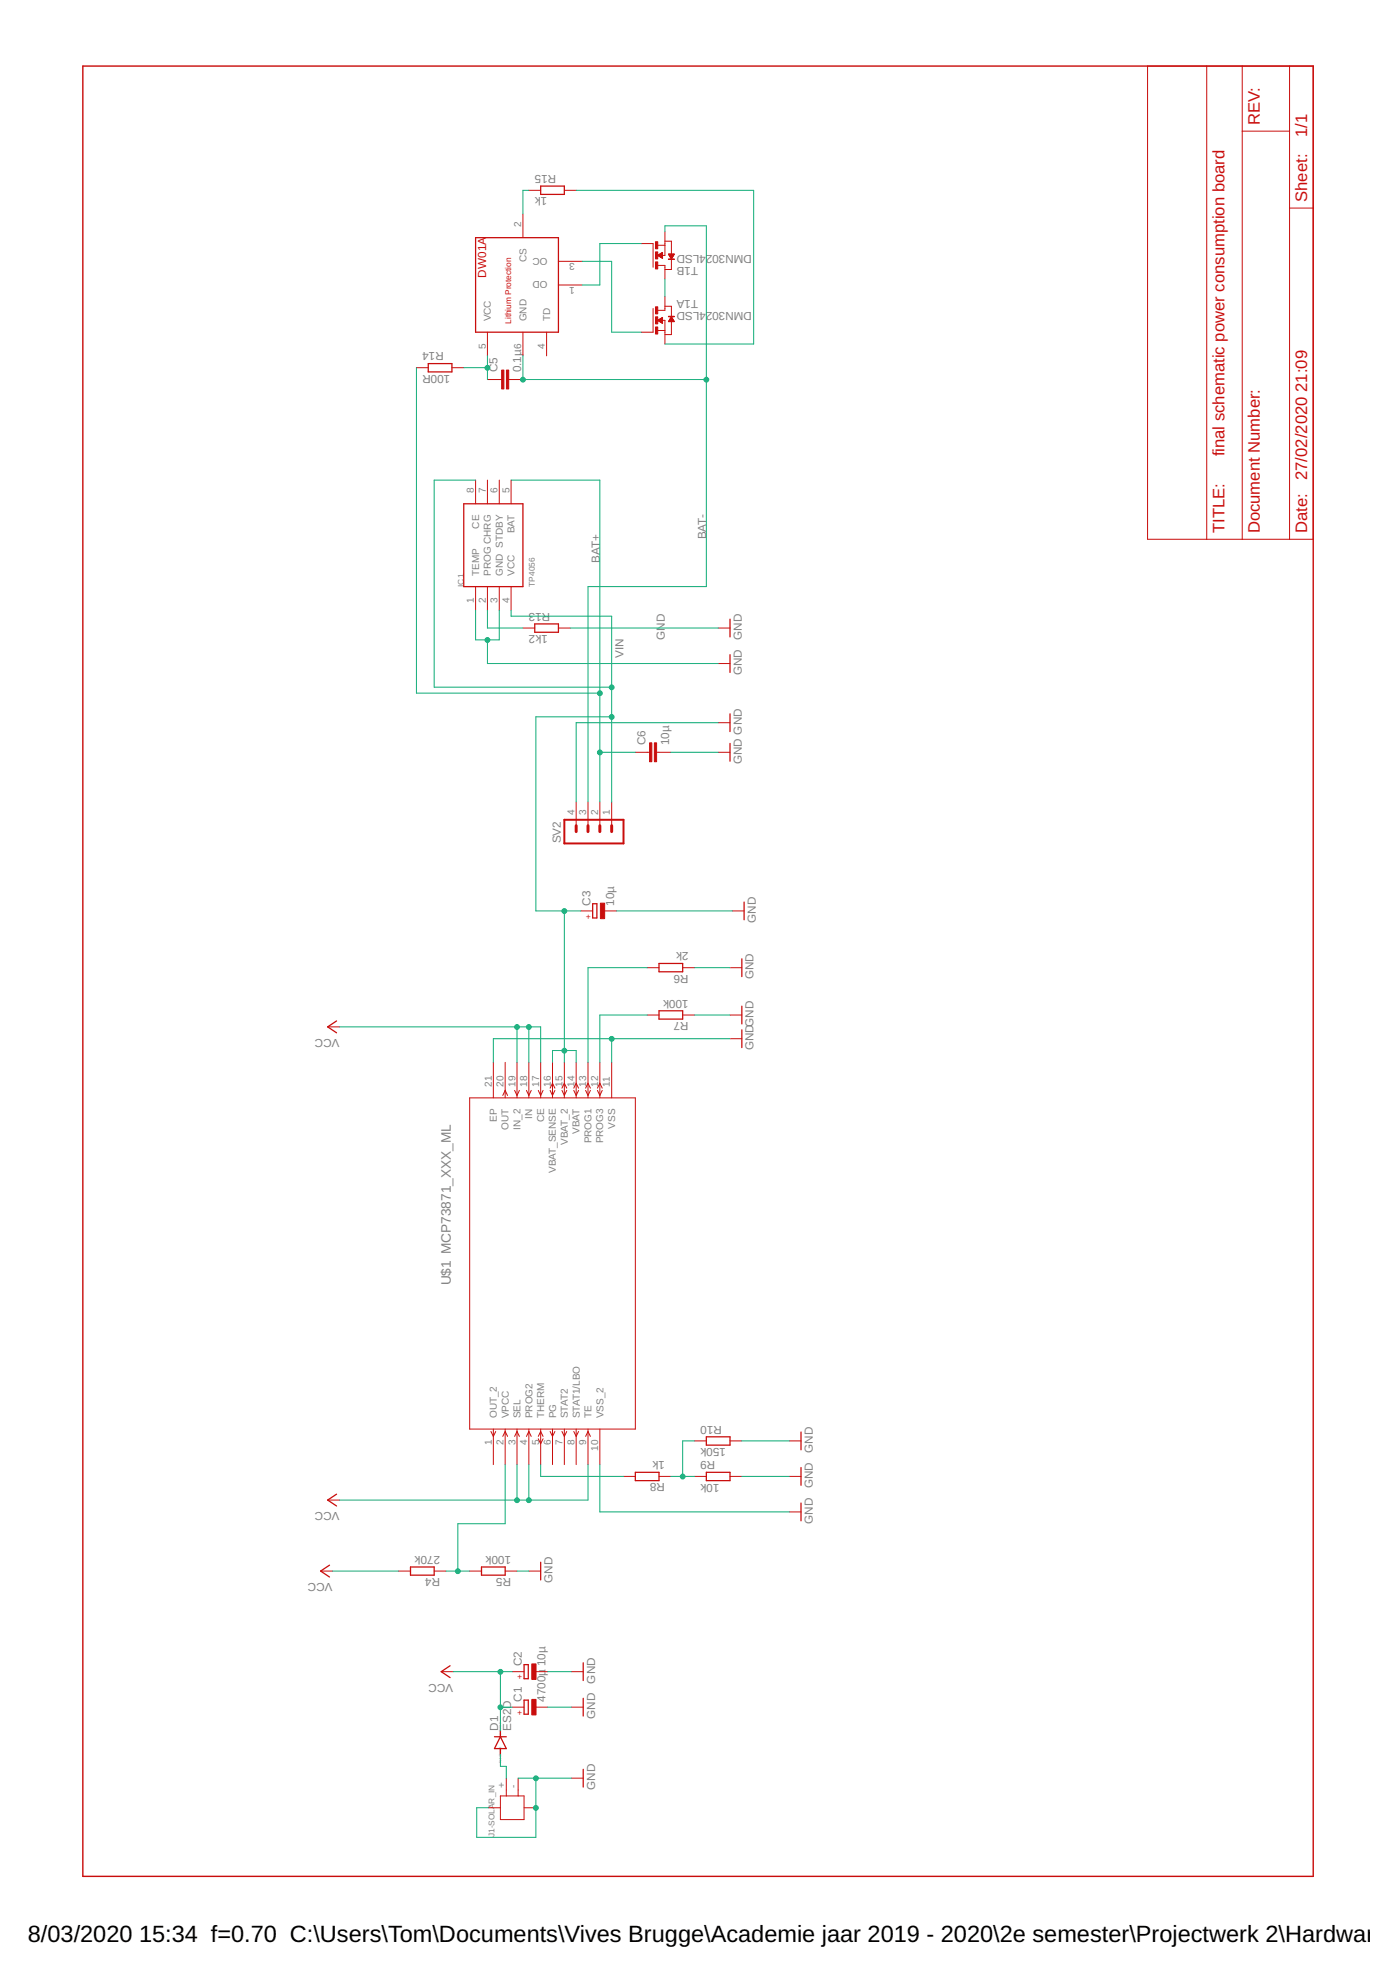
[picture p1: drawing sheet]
<svg xmlns="http://www.w3.org/2000/svg" width="210mm" height="297mm" viewBox="0 0 210 297" stroke-linecap="round" stroke-linejoin="round" font-family="sans-serif">
<path d="M12.4 9.9h184.9v272h-184.9z" fill="none" stroke="#c90d0c" stroke-width=".21"/>
<g fill="none" stroke="#c90d0c" stroke-width=".15">
<path d="M172.4 9.9h24.9v71.1h-24.9zM181.3 9.9v71.1M186.6 9.9v71.1M186.6 19.7h7.2M193.8 9.9v71.1M78.6 32.2v3.5M79.5 28.6h1.7M83.9 39.3h3.6M84.8 28.6h1.8M96.4 36.6h1.7v3.6M98.8 39.9h1.1v2M98.8 38.4l.7-.5v.9z"/>
<path d="M98.8 36.9h1.1M98.8 38.4h.1M98.9 38.3v.1M99 38.3v.1M99 38.3v.2M99 38.2v.3M99.1 38.2v.3M99.2 38.2v.4M99.2 38.1v.5M99.3 38.1v.6M99.4 38v.7M99.5 38v.8"/>
<path d="M99.9 34.8v3.6h-.4M99.9 36.2h1v4.3h-1M100.4 38.2h.9l-.4 .7zM100.5 38.2h.1M100.5 38.2v.1M100.5 38.2v.2M100.6 38.2v.2M100.6 38.2v.3M100.7 38.2v.4M100.7 38.2v.5M100.8 38.2v.5M100.8 38.2v.6"/>
<path d="M100.9 38.2v.7M100.9 38.2v.6M101 38.2v.6M101 38.2v.5M101 38.2v.4M101.1 38.2v.4M101.1 38.2v.3M101.2 38.2v.2M101.2 38.2v.1M101.3 38.2h.1M193.8 31.3h3.5M62.6 55.2h1.7"/>
<path d="M67.9 55.2h1.8M73.2 49.9v3.6M73.2 57h2.2M76.4 57h2.2M78.6 49.9v3.6M82.1 49.9v3.6M83.9 42.8h3.6M98.1 46.4v3.5h-1.7M98.8 49.7h1.1M98.8 48.1l.7-.4v.9zM98.8 48.1v.1M98.9 48.1v.1"/>
<path d="M99 48.1v.1M99 48v.2M99 48v.3M99.1 48v.3M99.2 47.9v.4M99.2 47.9v.5M99.3 47.9v.5M99.3 47.8v.7M99.4 47.8v.7M99.5 47.8v.7M99.5 48.1h.4v3.6M99.9 44.6v2h-1.1"/>
<path d="M99.9 46h1v4.3h-1M100.5 48.3h.1M100.5 48.2v.1M100.6 48.1v.2M100.6 48v.3M100.7 47.9v.4M100.7 47.8v.5M100.8 47.8v.5M100.8 47.7v.6M100.9 47.6v.7M100.9 47.6l.4 .7h-.9zM100.9 47.7v.6"/>
<path d="M101 47.8v.5M101 47.9v.4M101.1 47.9v.4M101.1 48v.3M101.2 48.1v.2M101.2 48.2v.1M101.3 48.3h.1M71.5 72.1v3.6M73.2 72.1v3.6M75 72.1v3.6M76.8 72.1v3.6M71.5 88.1v3.6"/>
<path d="M73.2 88.1v3.6M75 88.1v3.6M76.8 88.1v3.6M78.6 94.4h1.7M83.9 94.4h1.8M107.9 94.4h1.8M107.9 99.7h1.8M95.5 113h2.1M98.7 113h2.1M107.9 113h1.8M107.9 108.6h1.8M86.6 120.5v3.6"/>
<path d="M87.3 136.9h1.7M88.3 120.5v3.6M90.1 120.5v3.6M90.8 136.9h1.8M91.9 120.5v3.6M110 136.9h1.8M49.2 154.3h1.8M74.1 159.6v5.4M75.9 159.6v5.4M77.7 159.6v5.4M79.5 159.6v5.4M81.2 159.6v5.4"/>
<path d="M83 159.6v5.4M84.8 159.6v5.4M86.6 159.6v5.4M88.3 159.6v5.4M90.1 159.6v5.4M91.9 159.6v5.4M97.2 145.4h1.8M97.2 152.5h1.8M102.6 145.4h1.8M102.6 152.5h1.8M109.7 145.4h1.8M109.7 152.5h1.8"/>
<path d="M109.7 156.1h1.8M70.6 165h24.9v49.7h-24.9zM75.5 164.6l.4-.8 .4 .8M77.3 163.8l.4 .8 .3-.8M79.1 163.8l.4 .8 .3-.8M80.9 163.8l.3 .8 .4-.8M82.7 163.8l.3 .8 .4-.8M82.7 163.5l.3-.7 .4 .7M84.4 163.8l.4 .8 .4-.8M84.4 163.5l.4-.7 .4 .7M86.2 163.8l.4 .8 .3-.8M86.2 163.5l.4-.7 .3 .7"/>
<path d="M88 163.8l.3 .8 .4-.8M88 163.5l.3-.7 .4 .7M89.8 163.8l.3 .8 .4-.8M89.8 163.5l.3-.7 .4 .7M73.8 215.1l.3 .7 .4-.7M74.1 214.7v5.3M75.5 215.8l.4-.7 .4 .7M75.9 214.7v5.3M77.3 215.8l.4-.7 .3 .7M77.7 214.7v5.3M79.1 215.8l.4-.7 .3 .7M79.5 214.7v5.3"/>
<path d="M80.9 215.8l.3-.7 .4 .7M80.9 216.2l.3 .7 .4-.7M81.2 214.7v5.3M82.7 215.1l.3 .7 .4-.7M83 214.7v5.3M84.4 215.1l.4 .7 .4-.7M84.8 214.7v5.3M86.2 215.1l.4 .7 .3-.7M86.6 214.7v5.3M88 215.8l.3-.7 .4 .7M88.3 214.7v5.3M90.1 214.7v5.3"/>
<path d="M104.4 216.5h1.7M109.7 216.5h1.8M118.6 216.5h1.8M48.2 236.1h1.8M49.2 225.4h1.8M59.9 236.1h1.8M65.2 236.1h1.8M70.6 236.1h1.7M75.9 236.1h1.8M79.5 236.1h1.7M93.7 221.8h1.8M99 221.8h1.8"/>
<path d="M104.4 221.8h1.7M109.7 221.8h1.8M118.6 221.8h1.8M118.6 227.2h1.8M66.3 251.2h1.8M77 251.2h1.7M77 256.5h1.7M80.5 251.2h1.8M80.5 256.5h1.8M85.9 251.2h1.7M85.9 256.5h1.7M73.4 271.6h1.8"/>
<path d="M75.2 269.8h3.5v3.6h-3.5zM76.1 267.2v2.6M77.9 267.2v2.6M78.7 271.6h1.8M85.9 267.2h1.7"/>
</g>
<g fill="none" stroke="#c90d0c" stroke-width=".19">
<path d="M71.5 35.7h12.4v14.2h-12.4zM81.2 28h3.6v1.2h-3.6zM64.3 54.6h3.6v1.3h-3.6zM69.7 75.7h8.9v12.4h-8.9zM80.3 93.7h3.6v1.3h-3.6zM109.7 93v2.7M109.7 98.4v2.6M109.7 107.3v2.6M109.7 111.7v2.7M89 135.8h.7v2.1h-.7zM111.8 135.5v2.7M50.6 153.4l-1.4 .9 1.4 .9"/>
<path d="M99 144.8h3.6v1.2h-3.6zM99 151.9h3.6v1.2h-3.6zM111.5 144.1v2.6M111.5 151.2v2.6M111.5 154.7v2.7M106.1 215.9h3.6v1.2h-3.6zM120.4 215.2v2.6M49.5 235.2l-1.3 .9 1.3 .8M50.6 224.5l-1.4 .9 1.4 .9M61.7 235.4h3.5v1.3h-3.5zM72.3 235.4h3.6v1.3h-3.6zM81.2 234.7v2.7"/>
<path d="M95.5 221.2h3.5v1.3h-3.5zM106.1 221.2h3.6v1.3h-3.6zM120.4 220.5v2.7M120.4 225.8v2.7M67.6 250.3l-1.3 .9 1.3 .9M78.7 250.1h.7v2.1h-.7zM78.7 255.4h.7v2.2h-.7zM87.6 249.8v2.7M87.6 255.2v2.6M74.3 260.9h1.8M75.2 260.9l.9 1.8h-1.8zM75.2 260.1v.8"/>
<path d="M75.2 262.7v.9M87.6 265.8v2.7"/>
</g>
<g fill="#c90d0c" stroke="#c90d0c" stroke-width=".15">
<path d="M79.9 255.3h.6v2.4h-.6z"/>
<path d="M79.9 250h.6v2.3h-.6z"/>
<path d="M90.2 135.7h.6v2.3h-.6z"/>
<path d="M98.5 46.1h.3v1.1h-.3z"/>
<path d="M98.5 47.6h.3v1.1h-.3z"/>
<path d="M98.5 49.1h.3v1.1h-.3z"/>
<path d="M100.4 47.5h.9v.1h-.9z"/>
<path d="M98.5 39.3h.3v1.1h-.3z"/>
<path d="M98.5 37.8h.3v1.1h-.3z"/>
<path d="M98.5 36.3h.3v1.1h-.3z"/>
<path d="M100.4 38.9h.9v.1h-.9z"/>
<path d="M76.1 55.6h.3v2.8h-.3z"/>
<path d="M75.4 55.6h.3v2.8h-.3z"/>
<path d="M98.3 111.6h.4v2.8h-.4z"/>
<path d="M97.6 111.6h.3v2.8h-.3z"/>
</g>
<path d="M84.8 123.2h8.9v3.5h-8.9z" fill="none" stroke="#c90d0c" stroke-width=".3"/>
<path d="M86.6 124.1v.8M88.3 124.1v.8M90.1 124.1v.8M91.9 124.1v.8" fill="none" stroke="#c90d0c" stroke-width=".44"/>
<g fill="none" stroke="#0dab76" stroke-width=".15">
<path d="M79.5 28.6h-.9v3.6M86.6 28.6h26.6v23.1h-13.3M87.5 39.3h4.4v10.6h4.5M96.4 36.6h-6.3v6.2h-2.6M99.9 34.8v-.9h6.2v54.2h-17.8v32.4M62.6 55.2v48.9h27.5M69.7 55.2h3.5M73.2 53.5v3.5M78.6 53.5v3.5h27.5M99.9 41.9v2.7M71.5 72.1h-6.3v31.2h26.7M76.8 72.1h13.3v48.4"/>
<path d="M71.5 91.7v4.4h3.5v-4.4M73.2 91.7v2.7h5.4M73.2 96.1v3.6h34.7M76.8 91.7v.9h15.1v27.9M85.7 94.4h22.2M90.1 113h5.4M91.9 107.7h-11.4v29.2h6.8M100.8 113h7.1M107.9 108.6h-21.3v11.9M84.8 136.9v22.7M92.6 136.9h17.4M51 154.3h30.2v5.3"/>
<path d="M77.7 154.3v5.3M79.5 154.3v5.3M83 159.6v-1.8h3.6v1.8M91.9 156.1v3.5M97.2 152.5h-7.1v7.1M97.2 145.4h-8.9v14.2M104.4 152.5h5.3M104.4 145.4h5.3M109.7 156.1h-35.6v3.5M104.4 216.5h-1.8v5.3M111.5 216.5h7.1M50 236.1h9.9"/>
<path d="M67 236.1h3.6M75.9 220v8.9h-7.1v7.2M77.7 236.1h1.8M77.7 220v5.4M79.5 220v5.4M81.2 220v1.8h12.5M88.3 220v5.4h-37.3M90.1 220v7.2h28.5M100.8 221.8h3.6M111.5 221.8h7.1M68.1 251.2h8.9M75.2 256.5h1.8"/>
<path d="M75.2 251.2v8.9M82.3 251.2h3.6M82.3 256.5h3.6M75.2 263.6v1.8h.9v1.8M77.9 267.2h8M80.5 267.2v8.9h-8.9v-4.5h1.8"/>
</g>
<g fill="#0dab76" stroke="#0dab76" stroke-width=".15">
<circle cx="68.8" cy="236.1" r=".36"/>
<circle cx="91.9" cy="156.1" r=".36"/>
<circle cx="80.5" cy="271.6" r=".36"/>
<circle cx="80.5" cy="267.2" r=".36"/>
<circle cx="73.2" cy="96.2" r=".36"/>
<circle cx="77.7" cy="225.4" r=".36"/>
<circle cx="79.5" cy="225.4" r=".36"/>
<circle cx="79.5" cy="154.3" r=".36"/>
<circle cx="77.7" cy="154.3" r=".36"/>
<circle cx="75.2" cy="256.5" r=".36"/>
<circle cx="75.2" cy="251.2" r=".36"/>
<circle cx="102.6" cy="221.8" r=".36"/>
<circle cx="91.9" cy="103.3" r=".36"/>
<circle cx="84.8" cy="157.9" r=".36"/>
<circle cx="84.8" cy="136.9" r=".36"/>
<circle cx="91.9" cy="107.7" r=".36"/>
<circle cx="73.2" cy="55.3" r=".36"/>
<circle cx="78.6" cy="57" r=".36"/>
<circle cx="106.1" cy="57" r=".36"/>
<circle cx="90.1" cy="104.2" r=".36"/>
<circle cx="90.1" cy="113.1" r=".36"/>
</g>
<g font-size="3.5">
<text x="4.2" y="291.8">8/03/2020</text>
<text x="20.9" y="291.8">15:34 f=0.70 C:\Users\Tom\Documents\Vives Brugge\Academie jaar 2019 - 2020\2e semester\Projectwerk 2\Hardware_P</text>
</g>
<g font-size="2.5" fill="#c90d0c">
<text x="189.3" y="18.8" transform="rotate(-90 189.3 18.8)">REV:</text>
<text x="196.4" y="20.6" transform="rotate(-90 196.4 20.6)">1/1</text>
<text x="196.4" y="30.4" transform="rotate(-90 196.4 30.4)">Sheet:</text>
<text x="196.4" y="58.9" transform="rotate(-90 196.4 58.9)">21:09</text>
<text x="184" y="68.6" transform="rotate(-90 184 68.6)">final schematic power consumption board</text>
<text x="196.4" y="72.1" transform="rotate(-90 196.4 72.1)">27/02/2020</text>
<text x="184" y="80.1" transform="rotate(-90 184 80.1)">TITLE:</text>
<text x="189.3" y="80.1" transform="rotate(-90 189.3 80.1)">Document Number:</text>
<text x="196.4" y="80.1" transform="rotate(-90 196.4 80.1)">Date:</text>
</g>
<text font-size="2.1" fill="#808080" x="67.7" y="193.1" transform="rotate(-90 67.7 193.1)">U$1 MCP73871_XXX_ML</text>
<g font-size="1.8" fill="#808080">
<text x="82.2" y="29.6" transform="rotate(-180 82.2 29.6)">1k</text>
<text x="83.6" y="26.3" transform="rotate(-180 83.6 26.3)">R15</text>
<text x="104.9" y="40.1" transform="rotate(-180 104.9 40.1)">T1B</text>
<text x="106.1" y="38.4" transform="rotate(-180 106.1 38.4)">4LSD</text>
<text x="113" y="38.4" transform="rotate(-180 113 38.4)">DMN302</text>
<text x="104.9" y="45.1" transform="rotate(-180 104.9 45.1)">T1A</text>
<text x="106.1" y="46.9" transform="rotate(-180 106.1 46.9)">4LSD</text>
<text x="113" y="46.9" transform="rotate(-180 113 46.9)">DMN302</text>
<text x="66.7" y="53" transform="rotate(-180 66.7 53)">R14</text>
<text x="67.6" y="56.3" transform="rotate(-180 67.6 56.3)">100R</text>
<text x="74.7" y="56" transform="rotate(-90 74.7 56)">C5</text>
<text x="78.3" y="56" transform="rotate(-90 78.3 56)">0.1µ</text>
<text x="106.1" y="81" transform="rotate(-90 106.1 81)">BAT-</text>
<text x="90.1" y="84.6" transform="rotate(-90 90.1 84.6)">BAT+</text>
<text x="82.3" y="95.4" transform="rotate(-180 82.3 95.4)">1k2</text>
<text x="82.7" y="92.1" transform="rotate(-180 82.7 92.1)">R13</text>
<text x="93.7" y="98.8" transform="rotate(-90 93.7 98.8)">VIN</text>
<text x="99.9" y="96.1" transform="rotate(-90 99.9 96.1)">GND</text>
<text x="111.5" y="101.5" transform="rotate(-90 111.5 101.5)">GND</text>
<text x="111.5" y="96.1" transform="rotate(-90 111.5 96.1)">GND</text>
<text x="97" y="112" transform="rotate(-90 97 112)">C6</text>
<text x="100.5" y="112" transform="rotate(-90 100.5 112)">10µ</text>
<text x="111.5" y="114.8" transform="rotate(-90 111.5 114.8)">GND GND</text>
<text x="84.3" y="126.7" transform="rotate(-90 84.3 126.7)">SV2</text>
<text x="88.7" y="136.1" transform="rotate(-90 88.7 136.1)">C3</text>
<text x="92.3" y="136.1" transform="rotate(-90 92.3 136.1)">10µ</text>
<text x="103.5" y="143.1" transform="rotate(-180 103.5 143.1)">2k</text>
<text x="113.6" y="138.6" transform="rotate(-90 113.6 138.6)">GND</text>
<text x="103.5" y="146.4" transform="rotate(-180 103.5 146.4)">R6</text>
<text x="113.2" y="147.2" transform="rotate(-90 113.2 147.2)">GND</text>
<text x="103.5" y="150.2" transform="rotate(-180 103.5 150.2)">100k</text>
<text x="103.5" y="153.5" transform="rotate(-180 103.5 153.5)">R7</text>
<text x="51" y="156.1" transform="rotate(-180 51 156.1)">VCC</text>
<text x="113.2" y="157.8" transform="rotate(-90 113.2 157.8)">GNDGND</text>
<text x="108.5" y="214.2" transform="rotate(-180 108.5 214.2)">R10</text>
<text x="99.9" y="219.5" transform="rotate(-180 99.9 219.5)">1k</text>
<text x="107.5" y="219.5" transform="rotate(-180 107.5 219.5)">R9</text>
<text x="109.1" y="217.6" transform="rotate(-180 109.1 217.6)">150k</text>
<text x="122.1" y="218.3" transform="rotate(-90 122.1 218.3)">GND</text>
<text x="51" y="227.2" transform="rotate(-180 51 227.2)">VCC</text>
<text x="99.9" y="222.9" transform="rotate(-180 99.9 222.9)">R8</text>
<text x="108.1" y="222.9" transform="rotate(-180 108.1 222.9)">10k</text>
<text x="122.1" y="223.6" transform="rotate(-90 122.1 223.6)">GND</text>
<text x="66.1" y="233.7" transform="rotate(-180 66.1 233.7)">270k</text>
<text x="76.8" y="233.7" transform="rotate(-180 76.8 233.7)">100k</text>
<text x="122.1" y="228.9" transform="rotate(-90 122.1 228.9)">GND</text>
<text x="49.9" y="237.8" transform="rotate(-180 49.9 237.8)">VCC</text>
<text x="66.1" y="237.1" transform="rotate(-180 66.1 237.1)">R4</text>
<text x="76.8" y="237.1" transform="rotate(-180 76.8 237.1)">R5</text>
<text x="83" y="237.8" transform="rotate(-90 83 237.8)">GND</text>
<text x="78.4" y="250.4" transform="rotate(-90 78.4 250.4)">C2</text>
<text x="68.1" y="252.9" transform="rotate(-180 68.1 252.9)">VCC</text>
<text x="78.4" y="255.7" transform="rotate(-90 78.4 255.7)">C1</text>
<text x="82" y="255.7" transform="rotate(-90 82 255.7)">4700µ 10µ</text>
<text x="89.4" y="252.9" transform="rotate(-90 89.4 252.9)">GND</text>
<text x="74.9" y="260.1" transform="rotate(-90 74.9 260.1)">D1</text>
<text x="76.8" y="260.1" transform="rotate(-90 76.8 260.1)">ES2D</text>
<text x="89.4" y="258.3" transform="rotate(-90 89.4 258.3)">GND</text>
<text x="89.4" y="268.9" transform="rotate(-90 89.4 268.9)">GND</text>
</g>
<text font-size="1.8" fill="#c90d0c" x="73.1" y="41.7" transform="rotate(-90 73.1 41.7)">DW01A</text>
<g font-size="1.5" fill="#808080">
<text x="78.3" y="34.1" transform="rotate(-90 78.3 34.1)">2</text>
<text x="79.1" y="39.4" transform="rotate(-90 79.1 39.4)">CS</text>
<text x="82.3" y="38.7" transform="rotate(-180 82.3 38.7)">OC</text>
<text x="86.4" y="39.5" transform="rotate(-180 86.4 39.5)">3</text>
<text x="82.3" y="42.3" transform="rotate(-180 82.3 42.3)">OD</text>
<text x="86.4" y="43.1" transform="rotate(-180 86.4 43.1)">1</text>
<text x="73" y="52.4" transform="rotate(-90 73 52.4)">5</text>
<text x="73.8" y="48.3" transform="rotate(-90 73.8 48.3)">VCC</text>
<text x="78.3" y="52.4" transform="rotate(-90 78.3 52.4)">6</text>
<text x="79.1" y="48.3" transform="rotate(-90 79.1 48.3)">GND</text>
<text x="81.9" y="52.4" transform="rotate(-90 81.9 52.4)">4</text>
<text x="82.7" y="48.3" transform="rotate(-90 82.7 48.3)">TD</text>
<text x="71.2" y="74.1" transform="rotate(-90 71.2 74.1)">8</text>
<text x="73" y="74.1" transform="rotate(-90 73 74.1)">7</text>
<text x="74.8" y="74.1" transform="rotate(-90 74.8 74.1)">6</text>
<text x="76.5" y="74.1" transform="rotate(-90 76.5 74.1)">5</text>
<text x="72" y="79.4" transform="rotate(-90 72 79.4)">CE</text>
<text x="77.3" y="80.1" transform="rotate(-90 77.3 80.1)">BAT</text>
<text x="72" y="86.5" transform="rotate(-90 72 86.5)">TEMP</text>
<text x="73.8" y="86.5" transform="rotate(-90 73.8 86.5)">PROG CHRG</text>
<text x="75.5" y="86.5" transform="rotate(-90 75.5 86.5)">GND STDBY</text>
<text x="77.3" y="86.5" transform="rotate(-90 77.3 86.5)">VCC</text>
<text x="71.2" y="90.6" transform="rotate(-90 71.2 90.6)">1</text>
<text x="73" y="90.6" transform="rotate(-90 73 90.6)">2</text>
<text x="74.8" y="90.6" transform="rotate(-90 74.8 90.6)">3</text>
<text x="76.5" y="90.6" transform="rotate(-90 76.5 90.6)">4</text>
<text x="86.3" y="122.4" transform="rotate(-90 86.3 122.4)">4</text>
<text x="88.1" y="122.4" transform="rotate(-90 88.1 122.4)">3</text>
<text x="89.9" y="122.4" transform="rotate(-90 89.9 122.4)">2</text>
<text x="91.7" y="122.4" transform="rotate(-90 91.7 122.4)">1</text>
<text x="73.9" y="163.3" transform="rotate(-90 73.9 163.3)">21</text>
<text x="75.7" y="163.3" transform="rotate(-90 75.7 163.3)">20</text>
<text x="77.4" y="163.3" transform="rotate(-90 77.4 163.3)">19</text>
<text x="79.2" y="163.3" transform="rotate(-90 79.2 163.3)">18</text>
<text x="81" y="163.3" transform="rotate(-90 81 163.3)">17</text>
<text x="82.8" y="163.3" transform="rotate(-90 82.8 163.3)">16</text>
<text x="84.5" y="163.3" transform="rotate(-90 84.5 163.3)">15</text>
<text x="86.3" y="163.3" transform="rotate(-90 86.3 163.3)">14</text>
<text x="88.1" y="163.3" transform="rotate(-90 88.1 163.3)">13</text>
<text x="89.9" y="163.3" transform="rotate(-90 89.9 163.3)">12</text>
<text x="91.7" y="163.3" transform="rotate(-90 91.7 163.3)">11</text>
<text x="74.6" y="168.6" transform="rotate(-90 74.6 168.6)">EP</text>
<text x="76.4" y="169.7" transform="rotate(-90 76.4 169.7)">OUT</text>
<text x="78.2" y="169.7" transform="rotate(-90 78.2 169.7)">IN_2</text>
<text x="80" y="168.1" transform="rotate(-90 80 168.1)">IN</text>
<text x="81.8" y="168.7" transform="rotate(-90 81.8 168.7)">CE</text>
<text x="85.3" y="172" transform="rotate(-90 85.3 172)">VBAT_2</text>
<text x="87.1" y="170.4" transform="rotate(-90 87.1 170.4)">VBAT</text>
<text x="88.9" y="171.8" transform="rotate(-90 88.9 171.8)">PROG1</text>
<text x="90.6" y="171.8" transform="rotate(-90 90.6 171.8)">PROG3</text>
<text x="92.4" y="169.6" transform="rotate(-90 92.4 169.6)">VSS</text>
<text x="83.5" y="176.3" transform="rotate(-90 83.5 176.3)">VBAT_SENSE</text>
<text x="74.7" y="213.1" transform="rotate(-90 74.7 213.1)">OUT_2</text>
<text x="76.4" y="213.1" transform="rotate(-90 76.4 213.1)">VPCC</text>
<text x="78.2" y="213.1" transform="rotate(-90 78.2 213.1)">SEL</text>
<text x="80" y="213.1" transform="rotate(-90 80 213.1)">PROG2</text>
<text x="81.8" y="213.1" transform="rotate(-90 81.8 213.1)">THERM</text>
<text x="83.5" y="213.1" transform="rotate(-90 83.5 213.1)">PG</text>
<text x="85.3" y="213.1" transform="rotate(-90 85.3 213.1)">STAT2</text>
<text x="87.1" y="213.1" transform="rotate(-90 87.1 213.1)">STAT1/LBO</text>
<text x="88.9" y="213.1" transform="rotate(-90 88.9 213.1)">TE</text>
<text x="90.7" y="213.1" transform="rotate(-90 90.7 213.1)">VSS_2</text>
<text x="73.9" y="217.2" transform="rotate(-90 73.9 217.2)">1</text>
<text x="75.7" y="217.2" transform="rotate(-90 75.7 217.2)">2</text>
<text x="77.4" y="217.2" transform="rotate(-90 77.4 217.2)">3</text>
<text x="79.2" y="217.2" transform="rotate(-90 79.2 217.2)">4</text>
<text x="81" y="217.2" transform="rotate(-90 81 217.2)">5</text>
<text x="82.8" y="217.2" transform="rotate(-90 82.8 217.2)">6</text>
<text x="84.5" y="217.2" transform="rotate(-90 84.5 217.2)">7</text>
<text x="86.3" y="217.2" transform="rotate(-90 86.3 217.2)">8</text>
<text x="88.1" y="217.2" transform="rotate(-90 88.1 217.2)">9</text>
<text x="89.9" y="218" transform="rotate(-90 89.9 218)">10</text>
<text x="75.8" y="268.7" transform="rotate(-90 75.8 268.7)">+</text>
<text x="77.6" y="268.7" transform="rotate(-90 77.6 268.7)">-</text>
</g>
<g font-size="1.2" fill="#c90d0c">
<text x="76.8" y="48.7" transform="rotate(-90 76.8 48.7)">Lithium Protection</text>
<text x="88.8" y="137.3" transform="rotate(-180 88.8 137.3)">+</text>
<text x="78.5" y="251.6" transform="rotate(-180 78.5 251.6)">+</text>
<text x="78.5" y="256.9" transform="rotate(-180 78.5 256.9)">+</text>
</g>
<g font-size="1.2" fill="#808080">
<text x="69.7" y="88.1" transform="rotate(-90 69.7 88.1)">IC1</text>
<text x="80.3" y="88.1" transform="rotate(-90 80.3 88.1)">TP4056</text>
<text x="74.3" y="276.1" transform="rotate(-90 74.3 276.1)">J1-SOLAR_IN</text>
</g>
<g font-size=".4" fill="#808080">
<text x="75.3" y="261.3" transform="rotate(-90 75.3 261.3)">SpiceOrder 2</text>
<text x="75.3" y="264.8" transform="rotate(-90 75.3 264.8)">SpiceOrder 1</text>
</g>
</svg>
